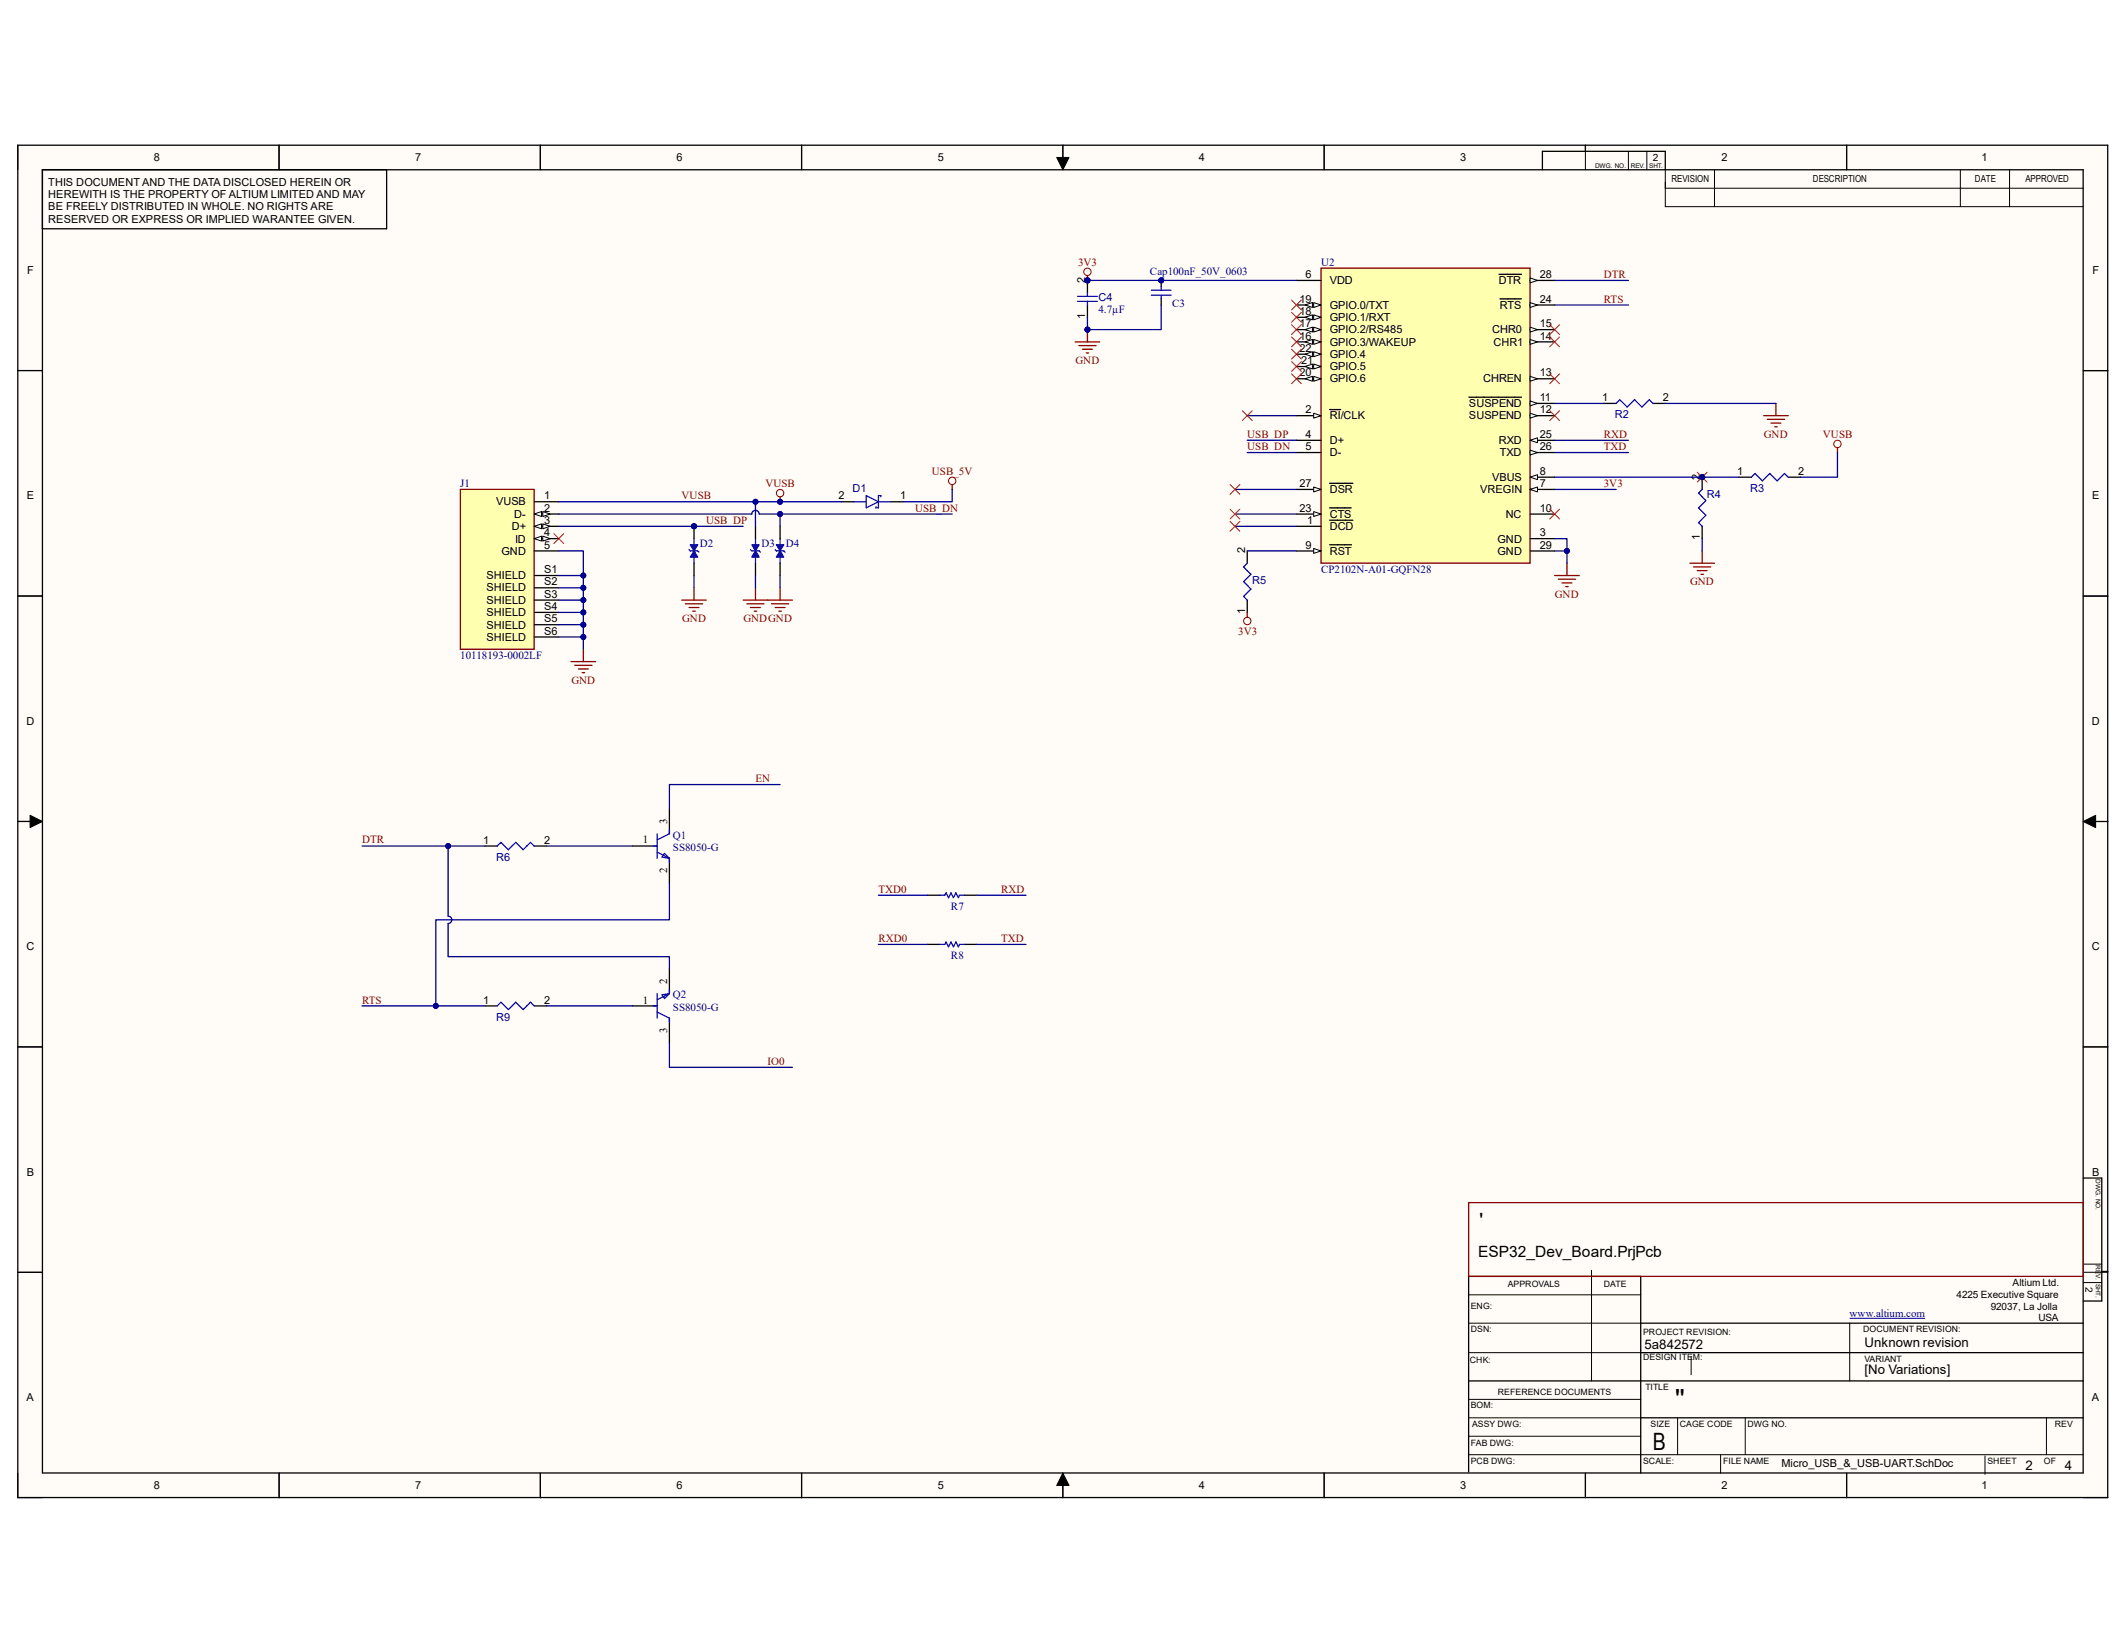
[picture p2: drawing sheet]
<svg xmlns="http://www.w3.org/2000/svg" width="279mm" height="216mm" viewBox="0 0 279 216" stroke-linecap="round" stroke-linejoin="round" font-family="sans-serif">
<g fill="#fffcf8">
<path d="M2.3 19.1h274.7v177.7h-274.7z" fill-rule="evenodd"/>
<path d="M5.6 22.3h268.2v171.3h-268.2z" fill-rule="evenodd"/>
</g>
<g fill="none" stroke="#000" stroke-width=".13">
<path d="M2.3 19.1v3.2M36.7 19.1v3.2M71 19.1v3.2M105.3 19.1v3.2M139.7 19.1v3.2M174 19.1v3.2M208.4 19.1v3.2M214 19.9v2.4M216.4 19.9v2.4M242.7 19.1v3.2M138.9 20.7h1.6l-.8 1.6zM218.9 22.3v4.9h54.9"/>
<path d="M218.9 24.7h54.9M225.3 22.3v4.9M257.6 22.3v4.9M264.1 22.3v4.9M2.3 48.7h3.3M273.8 48.7h3.2M2.3 78.3h3.3M273.8 78.3h3.2M2.3 107.9h3.3M4 107.1l1.6 .8-1.6 .8zM273.8 107.9l1.6-.8v1.7zM273.8 107.9h3.2"/>
<path d="M2.3 137.6h3.3M273.8 137.6h3.2M2.3 167.2h3.3M193 173.9h22.6M193 170.1h22.6M193 177.7h22.6M209.2 166.9v14.6M222.2 178.2v2.5M243.1 173.9v7.6M273.8 167.2h3.2M273.8 168.5h2.4M273.8 166.1h2.4"/>
<path d="M2.3 193.6v3.2h3.3M36.7 193.6v3.2M71 193.6v3.2M105.3 193.6v3.2M139.7 193.6l.8 1.6h-1.6zM139.7 193.6v3.2M174 193.6v3.2M193 191.2h80.8M193 186.3h22.6M193 183.9h22.6M193 188.7h22.6M208.4 193.6v3.2"/>
<path d="M220.5 186.3v4.9M226.1 191.2v2.4M229.4 186.3v4.9M242.7 193.6v3.2M260.9 191.3v2.4M268.9 186.3v4.9M273.8 196.8h3.2"/>
</g>
<g fill="none" stroke="#000" stroke-width=".17">
<path d="M2.3 19.1h274.7v177.7h-274.7zM36.7 19.1v3.2M71 19.1v3.2M105.3 19.1v3.2M139.7 19.1v3.2M174 19.1v3.2M208.4 19.1v.8M242.7 19.1v3.2M5.6 22.3h268.2v171.3h-268.2zM50.8 22.3v7.8h-45.2M202.7 22.3v-2.4h16.2v2.4M2.3 48.7h3.3"/>
<path d="M273.8 48.7h3.2M2.3 78.3h3.3M273.8 78.3h3.2M2.3 107.9h3.3M273.8 107.9h3.2M2.3 137.6h3.3M273.8 137.6h3.2M273.8 154.8h2.4v16.2h-2.4M2.3 167.2h3.3M215.6 173.9h58.2M215.6 177.7h58.2M276.2 167.1h.8"/>
<path d="M36.7 193.6v3.2M71 193.6v3.2M105.3 193.6v3.2M139.7 193.6v3.2M174 193.6v3.2M193 193.4v-25.7h22.6v25.9M193 181.5h80.8M208.4 193.6v3.2M215.6 186.3h58.2M242.7 193.6v3.2"/>
</g>
<path d="M138.9 20.7h1.6l-.8 1.6zM4 107.1l1.6 .8-1.6 .8zM273.8 107.9l1.6-.8v1.7zM139.7 193.6l.8 1.6h-1.6z" fill="#000"/>
<path d="M193 158h80.8v9.7h-80.8z" fill="none" stroke="#800000" stroke-width=".17"/>
<path d="M243.1 173.2h9.9" fill="none" stroke="#000080" stroke-width=".13"/>
<path d="M173.6 35.2h27.5v38.8h-27.5z" fill-rule="evenodd" fill="#ffffb0"/>
<path d="M173.6 35.2h27.5v38.8h-27.5z" fill="none" stroke="#800000" stroke-width=".17"/>
<path d="M170.4 36.9h3.2M201.1 43.3h3.2" fill="none" stroke="#000" stroke-width=".17"/>
<path d="M201.1 43l1 .3-1 .3z" fill="#f8fcff"/>
<path d="M201.1 43l1 .3-1 .3z" fill="none" stroke="#000" stroke-width=".13"/>
<path d="M201.1 44.9h3.2" fill="none" stroke="#000" stroke-width=".17"/>
<path d="M201.1 44.6l1 .3-1 .4z" fill="#f8fcff"/>
<path d="M201.1 44.6l1 .3-1 .4z" fill="none" stroke="#000" stroke-width=".13"/>
<path d="M170.4 40.1h3.2" fill="none" stroke="#000" stroke-width=".17"/>
<path d="M172.6 39.8l1 .3-1 .3z" fill="#f8fcff"/>
<path d="M172.6 39.8l1 .3-1 .3z" fill="none" stroke="#000" stroke-width=".13"/>
<path d="M171.5 40.1l1-.3v.6z" fill="#f8fcff"/>
<path d="M171.5 40.1l1-.3v.6z" fill="none" stroke="#000" stroke-width=".13"/>
<path d="M170.4 41.7h3.2" fill="none" stroke="#000" stroke-width=".17"/>
<path d="M172.6 41.4l1 .3-1 .3z" fill="#f8fcff"/>
<path d="M172.6 41.4l1 .3-1 .3z" fill="none" stroke="#000" stroke-width=".13"/>
<path d="M171.5 41.7l1-.3v.6z" fill="#f8fcff"/>
<path d="M171.5 41.7l1-.3v.6z" fill="none" stroke="#000" stroke-width=".13"/>
<path d="M170.4 43.3h3.2" fill="none" stroke="#000" stroke-width=".17"/>
<path d="M172.6 43l1 .3-1 .3z" fill="#f8fcff"/>
<path d="M172.6 43l1 .3-1 .3z" fill="none" stroke="#000" stroke-width=".13"/>
<path d="M171.5 43.3l1-.3v.6z" fill="#f8fcff"/>
<path d="M171.5 43.3l1-.3v.6z" fill="none" stroke="#000" stroke-width=".13"/>
<path d="M170.4 44.9h3.2" fill="none" stroke="#000" stroke-width=".17"/>
<path d="M172.6 44.6l1 .3-1 .4z" fill="#f8fcff"/>
<path d="M172.6 44.6l1 .3-1 .4z" fill="none" stroke="#000" stroke-width=".13"/>
<path d="M171.5 44.9l1-.3v.6z" fill="#f8fcff"/>
<path d="M171.5 44.9l1-.3v.6z" fill="none" stroke="#000" stroke-width=".13"/>
<path d="M170.4 46.5h3.2" fill="none" stroke="#000" stroke-width=".17"/>
<path d="M172.6 46.2l1 .3-1 .4z" fill="#f8fcff"/>
<path d="M172.6 46.2l1 .3-1 .4z" fill="none" stroke="#000" stroke-width=".13"/>
<path d="M171.5 46.5l1-.3v.7z" fill="#f8fcff"/>
<path d="M171.5 46.5l1-.3v.7z" fill="none" stroke="#000" stroke-width=".13"/>
<path d="M170.4 48.2h3.2" fill="none" stroke="#000" stroke-width=".17"/>
<path d="M172.6 47.8l1 .4-1 .3z" fill="#f8fcff"/>
<path d="M172.6 47.8l1 .4-1 .3z" fill="none" stroke="#000" stroke-width=".13"/>
<path d="M171.5 48.2l1-.4v.7z" fill="#f8fcff"/>
<path d="M171.5 48.2l1-.4v.7z" fill="none" stroke="#000" stroke-width=".13"/>
<path d="M170.4 49.8h3.2" fill="none" stroke="#000" stroke-width=".17"/>
<path d="M172.6 49.5l1 .3-1 .3z" fill="#f8fcff"/>
<path d="M172.6 49.5l1 .3-1 .3z" fill="none" stroke="#000" stroke-width=".13"/>
<path d="M171.5 49.8l1-.3v.6z" fill="#f8fcff"/>
<path d="M171.5 49.8l1-.3v.6z" fill="none" stroke="#000" stroke-width=".13"/>
<path d="M170.4 67.6h3.2" fill="none" stroke="#000" stroke-width=".17"/>
<path d="M172.6 67.2l1 .4-1 .3z" fill="#f8fcff"/>
<path d="M172.6 67.2l1 .4-1 .3z" fill="none" stroke="#000" stroke-width=".13"/>
<path d="M170.4 69.2h3.2M170.4 64.3h3.2M174.7 66.7h2.9M174.7 68.4h3.1" fill="none" stroke="#000" stroke-width=".17"/>
<path d="M172.6 64l1 .3-1 .3z" fill="#f8fcff"/>
<path d="M172.6 64l1 .3-1 .3z" fill="none" stroke="#000" stroke-width=".13"/>
<path d="M201.1 36.9h3.2M174.7 63.5h3.1" fill="none" stroke="#000" stroke-width=".17"/>
<path d="M201.1 36.5l1 .4-1 .3z" fill="#f8fcff"/>
<path d="M201.1 36.5l1 .4-1 .3z" fill="none" stroke="#000" stroke-width=".13"/>
<path d="M197 36h3M170.4 72.4h3.2" fill="none" stroke="#000" stroke-width=".17"/>
<path d="M172.6 72.1l1 .3-1 .3z" fill="#f8fcff"/>
<path d="M172.6 72.1l1 .3-1 .3z" fill="none" stroke="#000" stroke-width=".13"/>
<path d="M201.1 40.1h3.2M174.7 71.6h2.9" fill="none" stroke="#000" stroke-width=".17"/>
<path d="M201.1 39.8l1 .3-1 .3z" fill="#f8fcff"/>
<path d="M201.1 39.8l1 .3-1 .3z" fill="none" stroke="#000" stroke-width=".13"/>
<path d="M197.1 39.3h2.9M201.1 53h3.2" fill="none" stroke="#000" stroke-width=".17"/>
<path d="M201.1 52.7l1 .3-1 .3z" fill="#f8fcff"/>
<path d="M201.1 52.7l1 .3-1 .3z" fill="none" stroke="#000" stroke-width=".13"/>
<path d="M193 52.2h7M201.1 49.8h3.2" fill="none" stroke="#000" stroke-width=".17"/>
<path d="M201.1 49.5l1 .3-1 .3z" fill="#f8fcff"/>
<path d="M201.1 49.5l1 .3-1 .3z" fill="none" stroke="#000" stroke-width=".13"/>
<path d="M170.4 57.9h3.2M170.4 59.5h3.2M170.4 54.6h3.2M201.1 67.6h3.2" fill="none" stroke="#000" stroke-width=".17"/>
<path d="M172.6 54.3l1 .3-1 .3z" fill="#f8fcff"/>
<path d="M172.6 54.3l1 .3-1 .3z" fill="none" stroke="#000" stroke-width=".13"/>
<path d="M174.7 53.8h1.5M201.1 57.9h3.2" fill="none" stroke="#000" stroke-width=".17"/>
<path d="M201.1 57.9l1-.4v.7z" fill="#f8fcff"/>
<path d="M201.1 57.9l1-.4v.7z" fill="none" stroke="#000" stroke-width=".13"/>
<path d="M201.1 54.6h3.2" fill="none" stroke="#000" stroke-width=".17"/>
<path d="M201.1 54.3l1 .3-1 .3z" fill="#f8fcff"/>
<path d="M201.1 54.3l1 .3-1 .3z" fill="none" stroke="#000" stroke-width=".13"/>
<path d="M201.1 59.5h3.2" fill="none" stroke="#000" stroke-width=".17"/>
<path d="M201.1 59.2l1 .3-1 .3z" fill="#f8fcff"/>
<path d="M201.1 59.2l1 .3-1 .3z" fill="none" stroke="#000" stroke-width=".13"/>
<path d="M201.1 62.7h3.2" fill="none" stroke="#000" stroke-width=".17"/>
<path d="M201.1 62.7l1-.3v.6z" fill="#f8fcff"/>
<path d="M201.1 62.7l1-.3v.6z" fill="none" stroke="#000" stroke-width=".13"/>
<path d="M201.1 64.3h3.2" fill="none" stroke="#000" stroke-width=".17"/>
<path d="M201.1 64.3l1-.3v.6z" fill="#f8fcff"/>
<path d="M201.1 64.3l1-.3v.6z" fill="none" stroke="#000" stroke-width=".13"/>
<path d="M201.1 70.8h3.2M201.1 72.4h3.2" fill="none" stroke="#000" stroke-width=".17"/>
<path d="M60.5 64.3h9.7v21h-9.7z" fill-rule="evenodd" fill="#ffffb0"/>
<path d="M60.5 64.3h9.7v21h-9.7z" fill="none" stroke="#800000" stroke-width=".17"/>
<path d="M70.2 65.9h3.2M70.2 67.5h3.2" fill="none" stroke="#000" stroke-width=".17"/>
<path d="M70.2 67.5l1-.3v.7z" fill="#f8fcff"/>
<path d="M70.2 67.5l1-.3v.7z" fill="none" stroke="#000" stroke-width=".13"/>
<path d="M71.3 67.2l1 .3-1 .4z" fill="#f8fcff"/>
<path d="M71.3 67.2l1 .3-1 .4z" fill="none" stroke="#000" stroke-width=".13"/>
<path d="M70.2 69.2h3.2" fill="none" stroke="#000" stroke-width=".17"/>
<path d="M70.2 69.2l1-.4v.7z" fill="#f8fcff"/>
<path d="M70.2 69.2l1-.4v.7z" fill="none" stroke="#000" stroke-width=".13"/>
<path d="M71.3 68.8l1 .4-1 .3z" fill="#f8fcff"/>
<path d="M71.3 68.8l1 .4-1 .3z" fill="none" stroke="#000" stroke-width=".13"/>
<path d="M70.2 70.8h3.2" fill="none" stroke="#000" stroke-width=".17"/>
<path d="M70.2 70.8l1-.3v.6z" fill="#f8fcff"/>
<path d="M70.2 70.8l1-.3v.6z" fill="none" stroke="#000" stroke-width=".13"/>
<path d="M71.3 70.5l1 .3-1 .3z" fill="#f8fcff"/>
<path d="M71.3 70.5l1 .3-1 .3z" fill="none" stroke="#000" stroke-width=".13"/>
<g fill="none" stroke="#000" stroke-width=".17">
<path d="M210.8 53h1.6M217.2 53h1.7M70.2 72.4h3.2M70.2 75.6h3.2M70.2 77.2h3.2M70.2 78.9h3.2M70.2 80.5h3.2M70.2 82.1h3.2M70.2 83.7h3.2M63.7 111.2h1.7M70.2 111.2h1.6M121.9 117.6h1.6"/>
<path d="M126.8 117.6h1.6M63.7 132.2h1.7M70.2 132.2h1.6"/>
</g>
<path d="M212.4 53l.5-.5 .9 1 1-1 1 1 1-1 .4 .5M65.4 111.2l.4-.5 1 1 1-1 .9 1 1-1 .5 .5M123.5 117.6h.7l.1-.3 .4 .7 .3-.7 .3 .7 .3-.7 .3 .7 .2-.4h.7M65.4 132.2l.4-.5 1 1 1-1 .9 1 1-1 .5 .5" fill="none" stroke="#00f" stroke-width=".17"/>
<circle cx="152.6" cy="36.8" r=".32" fill="#000080"/>
<circle cx="152.6" cy="36.8" r=".32" fill="none" stroke="#000080" stroke-width=".13"/>
<path d="M152.6 36.8v.9" fill="none" stroke="#000" stroke-width=".17"/>
<circle cx="152.6" cy="36.8" r=".32" fill="#000080"/>
<circle cx="152.6" cy="36.8" r=".32" fill="none" stroke="#000080" stroke-width=".13"/>
<path d="M152.6 39.3v.8M228.5 62.7h1.7M235 62.7h1.6" fill="none" stroke="#000" stroke-width=".17"/>
<path d="M151.3 38.8h2.6M151.3 38.1h2.6M152.6 37.7v.4M152.6 38.8v.5M230.2 62.7l.5-.5 .9 1 1-1 1 1 .9-1 .5 .5" fill="none" stroke="#00f" stroke-width=".17"/>
<circle cx="223.7" cy="62.7" r=".32" fill="#000080"/>
<circle cx="223.7" cy="62.7" r=".32" fill="none" stroke="#000080" stroke-width=".13"/>
<path d="M223.7 62.7v1.6" fill="none" stroke="#000" stroke-width=".17"/>
<circle cx="223.7" cy="62.7" r=".32" fill="#000080"/>
<circle cx="223.7" cy="62.7" r=".32" fill="none" stroke="#000080" stroke-width=".13"/>
<g fill="none" stroke="#000" stroke-width=".17">
<path d="M110.6 65.9h1.6M117.1 65.9h1.6M163.9 72.4v1.6M163.9 78.9v1.6M223.7 69.2v1.6M83.1 111.2h3.3M88 106.3v3.3M88 112.8v3.2M83.1 132.2h3.3M88 127.3v3.3M88 133.8v3.2M121.9 124.1h1.6"/>
<path d="M126.8 124.1h1.6"/>
</g>
<g fill="none" stroke="#00f" stroke-width=".17">
<path d="M98.6 72.2l.2 .2h1l.1 .2M99.3 70.8v.8M99.3 73.2v.8M112.2 65.9h1.6M113.8 65.1l1.6 .8-1.6 .8zM115.4 65.9h1.7M115.8 65.3v-.2h-.4v1.6h-.3v-.1M163.9 74l-.5 .5 1 1-1 .9 1 1-1 1 .5 .5M223.7 64.3l-.5 .5 1 1-1 .9 1 1-1 1 .5 .5M85.9 111.2h.5M86.4 109.6v3.2M86.4 112l1.6 .8"/>
<path d="M87.3 112.1l.7 .7-1-.2zM88 109.1v.5l-1.6 .8M88 112.8v.5M85.9 132.2h.5M86.4 130.6v3.2M86.4 133l1.6 .8v.5M87 130.7l1-.1-.7 .6zM88 130.1v.5M88 130.6l-1.6 .8M123.5 124.1h.7l.1-.3 .4 .6 .3-.6 .3 .6 .3-.6 .3 .6 .2-.3h.7"/>
</g>
<path d="M99.3 72.4l.5 .8h-1z" fill="#00f"/>
<path d="M99.3 72.4l.5 .8h-1z" fill="none" stroke="#00f" stroke-width=".17"/>
<path d="M98.8 71.6h1l-.5 .8z" fill="#00f"/>
<path d="M98.8 71.6h1l-.5 .8zM101.9 72.2l.1 .2h1l.2 .2M102.5 70.8v.8M102.5 73.2v.8" fill="none" stroke="#00f" stroke-width=".17"/>
<path d="M99.3 69.2v1.6M99.3 74v1.6" fill="none" stroke="#000" stroke-width=".17"/>
<path d="M102.5 72.4l.5 .8h-1z" fill="#00f"/>
<path d="M102.5 72.4l.5 .8h-1z" fill="none" stroke="#00f" stroke-width=".17"/>
<path d="M102 71.6h1l-.5 .8z" fill="#00f"/>
<path d="M102 71.6h1l-.5 .8z" fill="none" stroke="#00f" stroke-width=".17"/>
<path d="M102.5 69.2v1.6M102.5 74v1.6" fill="none" stroke="#000" stroke-width=".17"/>
<circle cx="91.2" cy="69.2" r=".32" fill="#000080"/>
<circle cx="91.2" cy="69.2" r=".32" fill="none" stroke="#000080" stroke-width=".13"/>
<path d="M90.6 72.2l.1 .2h1l.2 .2M91.2 70.8v.8M91.2 73.2v.8" fill="none" stroke="#00f" stroke-width=".17"/>
<path d="M91.2 72.4l.5 .8h-1z" fill="#00f"/>
<path d="M91.2 72.4l.5 .8h-1z" fill="none" stroke="#00f" stroke-width=".17"/>
<path d="M90.7 71.6h1l-.5 .8z" fill="#00f"/>
<path d="M90.7 71.6h1l-.5 .8z" fill="none" stroke="#00f" stroke-width=".17"/>
<path d="M91.2 69.2v1.6M91.2 74v1.6" fill="none" stroke="#000" stroke-width=".17"/>
<circle cx="91.2" cy="69.2" r=".32" fill="#000080"/>
<circle cx="91.2" cy="69.2" r=".32" fill="none" stroke="#000080" stroke-width=".13"/>
<circle cx="142.9" cy="36.8" r=".32" fill="#000080"/>
<circle cx="142.9" cy="36.8" r=".32" fill="none" stroke="#000080" stroke-width=".13"/>
<path d="M142.9 36.8v1.7M142.9 40.1v1.6" fill="none" stroke="#000" stroke-width=".17"/>
<circle cx="142.9" cy="36.8" r=".32" fill="#000080"/>
<circle cx="142.9" cy="36.8" r=".32" fill="none" stroke="#000080" stroke-width=".13"/>
<path d="M141.6 38.9h2.6M141.6 39.6h2.6M142.9 38.5v.4M142.9 39.6v.5" fill="none" stroke="#00f" stroke-width=".17"/>
<g fill="none" stroke="#800000" stroke-width=".17">
<path d="M141.3 44.9h3.2M141.8 45.4h2.2M142.3 45.9h1.3M142.7 46.4h.4M142.9 43.3v1.6M231.8 54.6h3.2M232.3 55.1h2.2M232.7 55.6h1.3M233.2 56.1h.4M233.4 53v1.6M222.1 74h3.2M222.6 74.5h2.2"/>
<path d="M223.1 75h1.2M223.5 75.5h.4M223.7 72.4v1.6"/>
</g>
<circle cx="142.9" cy="43.3" r=".32" fill="#000080"/>
<circle cx="142.9" cy="43.3" r=".32" fill="none" stroke="#000080" stroke-width=".13"/>
<g fill="none" stroke="#800000" stroke-width=".17">
<path d="M89.6 78.9h3.2M90.1 79.3h2.2M90.6 79.8h1.3M91.2 77.2v1.7M97.7 78.9h6.4M98.2 79.3h2.2M98.6 79.8h1.3M99.3 77.2v1.7M101.4 79.3h2.2M101.9 79.8h1.3M102.5 65.3v.6M102.5 77.2v1.7"/>
<path d="M125.1 63.7v.6M75.1 86.9h3.2M75.5 87.4h2.3M76 87.9h1.3M76.5 88.4h.3M76.7 85.3v1.6M91 80.3h.4M99.1 80.3h.3M102.4 80.3h.3"/>
</g>
<path d="M72.8 70.1l1.3 1.3M74.1 70.1l-1.3 1.3" fill="none" stroke="#f00" stroke-width=".13"/>
<g fill="none" stroke="#800000" stroke-width=".13">
<circle cx="102.5" cy="64.8" r=".49"/>
<circle cx="125.1" cy="63.2" r=".49"/>
</g>
<circle cx="102.5" cy="65.9" r=".32" fill="#000080"/>
<circle cx="102.5" cy="65.9" r=".32" fill="none" stroke="#000080" stroke-width=".13"/>
<circle cx="142.9" cy="35.7" r=".49" fill="none" stroke="#800000" stroke-width=".13"/>
<path d="M142.9 36.2v.6" fill="none" stroke="#800000" stroke-width=".17"/>
<circle cx="142.9" cy="36.8" r=".32" fill="#000080"/>
<circle cx="142.9" cy="36.8" r=".32" fill="none" stroke="#000080" stroke-width=".13"/>
<g fill="none" stroke="#f00" stroke-width=".13">
<path d="M169.7 39.4l1.3 1.3M171 39.4l-1.3 1.3M169.7 44.3l1.3 1.3M169.7 42.7l1.3 1.3M169.7 41l1.3 1.3M169.7 49.1l1.3 1.3M169.7 47.5l1.3 1.3M169.7 45.9l1.3 1.3M171 44.3l-1.3 1.3M171 42.7l-1.3 1.3M171 41l-1.3 1.3M171 49.1l-1.3 1.3"/>
<path d="M171 47.5l-1.3 1.3M171 45.9l-1.3 1.3M203.7 54l1.3 1.3M203.7 49.1l1.3 1.3M203.7 44.3l1.3 1.3M203.7 42.7l1.3 1.3M205 54l-1.3 1.3M205 49.1l-1.3 1.3M205 44.3l-1.3 1.3M205 42.7l-1.3 1.3M203.7 66.9l1.3 1.3M205 66.9l-1.3 1.3"/>
</g>
<path d="M241.5 58.8v.7M204.3 75.6h3.2M204.8 76.1h2.3M205.3 76.6h1.3M205.8 77.1h.3M205.9 74v1.6M163.9 80.5v.6" fill="none" stroke="#800000" stroke-width=".17"/>
<g fill="none" stroke="#800000" stroke-width=".13">
<circle cx="241.5" cy="58.3" r=".49"/>
<circle cx="163.9" cy="81.6" r=".49"/>
</g>
<path d="M73.4 65.9h37.2" fill="none" stroke="#000080" stroke-width=".17"/>
<circle cx="99.3" cy="65.9" r=".32" fill="#000080"/>
<circle cx="99.3" cy="65.9" r=".32" fill="none" stroke="#000080" stroke-width=".13"/>
<circle cx="102.5" cy="65.9" r=".32" fill="#000080"/>
<circle cx="102.5" cy="65.9" r=".32" fill="none" stroke="#000080" stroke-width=".13"/>
<path d="M99.3 65.9v3.3" fill="none" stroke="#000080" stroke-width=".17"/>
<circle cx="99.3" cy="65.9" r=".32" fill="#000080"/>
<circle cx="99.3" cy="65.9" r=".32" fill="none" stroke="#000080" stroke-width=".13"/>
<path d="M73.4 67.5h25.4a.48 .48 0 0 1 .5-.4 .48 .48 0 0 1 .5 .4h2.7v1.7" fill="none" stroke="#000080" stroke-width=".17"/>
<circle cx="102.5" cy="67.5" r=".32" fill="#000080"/>
<circle cx="102.5" cy="67.5" r=".32" fill="none" stroke="#000080" stroke-width=".13"/>
<path d="M73.4 69.2h17.8" fill="none" stroke="#000080" stroke-width=".17"/>
<circle cx="91.2" cy="69.2" r=".32" fill="#000080"/>
<circle cx="91.2" cy="69.2" r=".32" fill="none" stroke="#000080" stroke-width=".13"/>
<path d="M142.9 36.8h27.5" fill="none" stroke="#000080" stroke-width=".17"/>
<circle cx="142.9" cy="36.8" r=".32" fill="#000080"/>
<circle cx="142.9" cy="36.8" r=".32" fill="none" stroke="#000080" stroke-width=".13"/>
<circle cx="152.6" cy="36.8" r=".32" fill="#000080"/>
<circle cx="152.6" cy="36.8" r=".32" fill="none" stroke="#000080" stroke-width=".13"/>
<path d="M204.3 53h6.5M163.9 72.4h6.5M204.3 62.7h19.4" fill="none" stroke="#000080" stroke-width=".17"/>
<circle cx="223.7" cy="62.7" r=".32" fill="#000080"/>
<circle cx="223.7" cy="62.7" r=".32" fill="none" stroke="#000080" stroke-width=".13"/>
<path d="M223.7 62.7h4.8" fill="none" stroke="#000080" stroke-width=".17"/>
<circle cx="223.7" cy="62.7" r=".32" fill="#000080"/>
<circle cx="223.7" cy="62.7" r=".32" fill="none" stroke="#000080" stroke-width=".13"/>
<path d="M71.8 111.2h11.3M88 116v4.9h-30.7v11.3h6.4M71.8 132.2h11.3" fill="none" stroke="#000080" stroke-width=".17"/>
<circle cx="57.3" cy="132.2" r=".32" fill="#000080"/>
<circle cx="57.3" cy="132.2" r=".32" fill="none" stroke="#000080" stroke-width=".13"/>
<path d="M63.7 111.2h-4.8v9.2a.48 .48 0 0 1 .5 .5 .48 .48 0 0 1-.5 .5v4.3h29.1v1.6" fill="none" stroke="#000080" stroke-width=".17"/>
<circle cx="58.9" cy="111.2" r=".32" fill="#000080"/>
<circle cx="58.9" cy="111.2" r=".32" fill="none" stroke="#000080" stroke-width=".13"/>
<path d="M142.9 41.7v1.6M218.9 53h14.5M223.7 70.8v1.6" fill="none" stroke="#000080" stroke-width=".17"/>
<circle cx="142.9" cy="43.3" r=".32" fill="#000080"/>
<circle cx="142.9" cy="43.3" r=".32" fill="none" stroke="#000080" stroke-width=".13"/>
<path d="M152.6 40.1v3.2h-9.7" fill="none" stroke="#000080" stroke-width=".17"/>
<circle cx="142.9" cy="43.3" r=".32" fill="#000080"/>
<circle cx="142.9" cy="43.3" r=".32" fill="none" stroke="#000080" stroke-width=".13"/>
<path d="M91.2 75.6v1.6M99.3 75.6v1.6M102.5 75.6v1.6M73.4 83.7h3.3v1.6" fill="none" stroke="#000080" stroke-width=".17"/>
<circle cx="76.7" cy="83.7" r=".32" fill="#000080"/>
<circle cx="76.7" cy="83.7" r=".32" fill="none" stroke="#000080" stroke-width=".13"/>
<path d="M73.4 82.1h3.3v1.6" fill="none" stroke="#000080" stroke-width=".17"/>
<circle cx="76.7" cy="82.1" r=".32" fill="#000080"/>
<circle cx="76.7" cy="82.1" r=".32" fill="none" stroke="#000080" stroke-width=".13"/>
<circle cx="76.7" cy="83.7" r=".32" fill="#000080"/>
<circle cx="76.7" cy="83.7" r=".32" fill="none" stroke="#000080" stroke-width=".13"/>
<path d="M73.4 80.5h3.3v1.6" fill="none" stroke="#000080" stroke-width=".17"/>
<circle cx="76.7" cy="80.5" r=".32" fill="#000080"/>
<circle cx="76.7" cy="80.5" r=".32" fill="none" stroke="#000080" stroke-width=".13"/>
<circle cx="76.7" cy="82.1" r=".32" fill="#000080"/>
<circle cx="76.7" cy="82.1" r=".32" fill="none" stroke="#000080" stroke-width=".13"/>
<path d="M73.4 78.9h3.3v1.6" fill="none" stroke="#000080" stroke-width=".17"/>
<circle cx="76.7" cy="78.9" r=".32" fill="#000080"/>
<circle cx="76.7" cy="78.9" r=".32" fill="none" stroke="#000080" stroke-width=".13"/>
<circle cx="76.7" cy="80.5" r=".32" fill="#000080"/>
<circle cx="76.7" cy="80.5" r=".32" fill="none" stroke="#000080" stroke-width=".13"/>
<path d="M73.4 77.2h3.3v1.7" fill="none" stroke="#000080" stroke-width=".17"/>
<circle cx="76.7" cy="77.2" r=".32" fill="#000080"/>
<circle cx="76.7" cy="77.2" r=".32" fill="none" stroke="#000080" stroke-width=".13"/>
<circle cx="76.7" cy="78.9" r=".32" fill="#000080"/>
<circle cx="76.7" cy="78.9" r=".32" fill="none" stroke="#000080" stroke-width=".13"/>
<path d="M73.4 75.6h3.3v1.6" fill="none" stroke="#000080" stroke-width=".17"/>
<circle cx="76.7" cy="75.6" r=".32" fill="#000080"/>
<circle cx="76.7" cy="75.6" r=".32" fill="none" stroke="#000080" stroke-width=".13"/>
<circle cx="76.7" cy="77.2" r=".32" fill="#000080"/>
<circle cx="76.7" cy="77.2" r=".32" fill="none" stroke="#000080" stroke-width=".13"/>
<path d="M73.4 72.4h3.3v3.2" fill="none" stroke="#000080" stroke-width=".17"/>
<circle cx="76.7" cy="75.6" r=".32" fill="#000080"/>
<circle cx="76.7" cy="75.6" r=".32" fill="none" stroke="#000080" stroke-width=".13"/>
<path d="M102.5 67.5h22.6M125.1 64.3v1.6h-6.4" fill="none" stroke="#000080" stroke-width=".17"/>
<circle cx="102.5" cy="67.5" r=".32" fill="#000080"/>
<circle cx="102.5" cy="67.5" r=".32" fill="none" stroke="#000080" stroke-width=".13"/>
<path d="M91.2 69.2h6.5" fill="none" stroke="#000080" stroke-width=".17"/>
<circle cx="91.2" cy="69.2" r=".32" fill="#000080"/>
<circle cx="91.2" cy="69.2" r=".32" fill="none" stroke="#000080" stroke-width=".13"/>
<path d="M47.6 111.2h11.3" fill="none" stroke="#000080" stroke-width=".17"/>
<circle cx="58.9" cy="111.2" r=".32" fill="#000080"/>
<circle cx="58.9" cy="111.2" r=".32" fill="none" stroke="#000080" stroke-width=".13"/>
<path d="M47.6 132.2h9.7" fill="none" stroke="#000080" stroke-width=".17"/>
<circle cx="57.3" cy="132.2" r=".32" fill="#000080"/>
<circle cx="57.3" cy="132.2" r=".32" fill="none" stroke="#000080" stroke-width=".13"/>
<path d="M163.9 59.5h6.5M163.9 57.9h6.5M204.3 72.4h1.6v1.6M204.3 64.3h8.1M102.5 103.1h-14.5v3.2M115.4 117.6h6.5M128.4 117.6h6.4M88 137v3.3h16.1M115.4 124.1h6.5M128.4 124.1h6.4" fill="none" stroke="#000080" stroke-width=".17"/>
<circle cx="205.9" cy="72.4" r=".32" fill="#000080"/>
<circle cx="205.9" cy="72.4" r=".32" fill="none" stroke="#000080" stroke-width=".13"/>
<path d="M204.3 70.8h1.6v1.6" fill="none" stroke="#000080" stroke-width=".17"/>
<circle cx="205.9" cy="72.4" r=".32" fill="#000080"/>
<circle cx="205.9" cy="72.4" r=".32" fill="none" stroke="#000080" stroke-width=".13"/>
<path d="M204.3 36.9h9.7M163.9 54.6h6.5M204.3 59.5h9.7M204.3 57.9h9.7M204.3 40.1h9.7M241.5 59.5v3.2h-4.9M162.3 69.2h8.1M162.3 67.5h8.1M162.3 64.3h8.1" fill="none" stroke="#000080" stroke-width=".17"/>
<path d="M223.1 62.1l1.2 1.3M224.3 62.1l-1.2 1.3" fill="none" stroke="#f00" stroke-width=".13"/>
<circle cx="223.7" cy="62.7" r=".32" fill="#000080"/>
<circle cx="223.7" cy="62.7" r=".32" fill="none" stroke="#000080" stroke-width=".13"/>
<path d="M163.3 54l1.3 1.3M164.6 54l-1.3 1.3M161.7 63.7l1.2 1.3M161.7 66.9l1.2 1.3M161.7 68.5l1.2 1.3M162.9 63.7l-1.2 1.3M162.9 66.9l-1.2 1.3M162.9 68.5l-1.2 1.3" fill="none" stroke="#f00" stroke-width=".13"/>
<text font-size="3.5" x="220.1" y="185.1">''</text>
<text font-size="3.1" x="217.2" y="190.5">B</text>
<text font-size="2.6" x="194.4" y="161.2">'</text>
<text font-size="2" x="194.3" y="165.2">ESP32_Dev_Board.PrjPcb</text>
<g font-size="1.7">
<text x="216.1" y="177.2">5a842572</text>
<text x="245" y="177">Unknown revision</text>
<text x="245" y="180.6">[No Variations]</text>
<text x="266.2" y="193.2">2</text>
<text x="271.4" y="193.2">4</text>
</g>
<g font-size="1.4">
<text x="20.2" y="21.2">8</text>
<text x="54.6" y="21.2">7</text>
<text x="88.9" y="21.2">6</text>
<text x="123.2" y="21.2">5</text>
<text x="157.6" y="21.2">4</text>
<text x="191.9" y="21.2">3</text>
<text x="226.2" y="21.2">2</text>
<text x="260.4" y="21.2">1</text>
<text x="6.3" y="24.4">THIS DOCUMENT AND THE DATA DISCLOSED HEREIN OR</text>
<text x="6.3" y="26">HEREWITH IS THE PROPERTY OF ALTIUM LIMITED AND MAY</text>
<text x="6.3" y="27.6">BE FREELY DISTRIBUTED IN WHOLE. NO RIGHTS ARE</text>
<text x="6.3" y="29.3">RESERVED OR EXPRESS OR IMPLIED WARANTEE GIVEN.</text>
<text x="3.6" y="36">F</text>
<text x="275" y="36">F</text>
<text x="142.6" y="41.9" transform="rotate(-90 142.6 41.9)">1</text>
<text x="142.6" y="37.2" transform="rotate(-90 142.6 37.2)">2</text>
<text x="170.8" y="39.8">19</text>
<text x="170.8" y="41.4">18</text>
<text x="171.6" y="36.5">6</text>
<text x="174.8" y="37.3">VDD</text>
<text x="174.8" y="40.6">GPIO.0/TXT</text>
<text x="197" y="37.3">DTR</text>
<text x="197.1" y="40.6">RTS</text>
<text x="202.4" y="36.5">28</text>
<text x="202.4" y="39.8">24</text>
<text x="170.8" y="43">17</text>
<text x="170.8" y="44.6">16</text>
<text x="170.8" y="46.2">22</text>
<text x="171" y="47.8">21</text>
<text x="174.8" y="42.2">GPIO.1/RXT</text>
<text x="174.8" y="43.8">GPIO.2/RS485</text>
<text x="174.8" y="45.4">GPIO.3/WAKEUP</text>
<text x="174.8" y="47">GPIO.4</text>
<text x="196.1" y="43.8">CHR0</text>
<text x="196.3" y="45.4">CHR1</text>
<text x="202.4" y="43">15</text>
<text x="202.4" y="44.6">14</text>
<text x="170.8" y="49.4">20</text>
<text x="174.8" y="48.6">GPIO.5</text>
<text x="174.8" y="50.2">GPIO.6</text>
<text x="193" y="53.5">SUSPEND</text>
<text x="194.9" y="50.2">CHREN</text>
<text x="202.4" y="52.7">11</text>
<text x="202.4" y="49.4">13</text>
<text x="210.6" y="52.7">1</text>
<text x="218.5" y="52.7">2</text>
<text x="171.6" y="57.5">4</text>
<text x="171.6" y="59.1">5</text>
<text x="171.6" y="54.3">2</text>
<text x="174.8" y="58.3">D+</text>
<text x="174.8" y="59.9">D-</text>
<text x="174.8" y="55.1">RI/CLK</text>
<text x="193" y="55.1">SUSPEND</text>
<text x="197" y="58.3">RXD</text>
<text x="197.1" y="59.9">TXD</text>
<text x="202.4" y="57.5">25</text>
<text x="202.4" y="54.3">12</text>
<text x="202.4" y="59.1">26</text>
<text x="3.5" y="65.6">E</text>
<text x="71.5" y="65.6">1</text>
<text x="110.2" y="65.6">2</text>
<text x="118.3" y="65.6">1</text>
<text x="170.8" y="64">27</text>
<text x="174.8" y="64.8">DSR</text>
<text x="194.5" y="64.8">VREGIN</text>
<text x="196.1" y="63.2">VBUS</text>
<text x="202.4" y="62.4">8</text>
<text x="202.4" y="64">7</text>
<text x="223.4" y="63" transform="rotate(-90 223.4 63)">2</text>
<text x="228.3" y="62.4">1</text>
<text x="236.3" y="62.4">2</text>
<text x="275" y="65.6">E</text>
<text x="65.2" y="66.4">VUSB</text>
<text x="67.3" y="69.6">D+</text>
<text x="67.6" y="68">D-</text>
<text x="67.7" y="71.3">ID</text>
<text x="71.5" y="67.2">2</text>
<text x="71.5" y="68.8">3</text>
<text x="71.5" y="70.4">4</text>
<text x="170.8" y="67.2">23</text>
<text x="171.8" y="68.8">1</text>
<text x="174.8" y="68">CTS</text>
<text x="174.8" y="69.6">DCD</text>
<text x="196.8" y="71.3">GND</text>
<text x="197.9" y="68">NC</text>
<text x="202.4" y="67.2">10</text>
<text x="202.4" y="70.4">3</text>
<text x="223.4" y="71" transform="rotate(-90 223.4 71)">1</text>
<text x="63.9" y="76.1">SHIELD</text>
<text x="63.9" y="77.7">SHIELD</text>
<text x="65.9" y="72.9">GND</text>
<text x="71.5" y="72.1">5</text>
<text x="71.5" y="75.3">S1</text>
<text x="71.5" y="76.9">S2</text>
<text x="163.6" y="72.7" transform="rotate(-90 163.6 72.7)">2</text>
<text x="171.6" y="72.1">9</text>
<text x="174.8" y="72.9">RST</text>
<text x="196.8" y="72.9">GND</text>
<text x="202.4" y="72.1">29</text>
<text x="63.9" y="79.3">SHIELD</text>
<text x="63.9" y="81">SHIELD</text>
<text x="63.9" y="82.6">SHIELD</text>
<text x="71.5" y="78.5">S3</text>
<text x="71.5" y="80.1">S4</text>
<text x="71.5" y="81.8">S5</text>
<text x="71.5" y="83.4">S6</text>
<text x="163.6" y="80.7" transform="rotate(-90 163.6 80.7)">1</text>
<text x="63.9" y="84.2">SHIELD</text>
<text x="3.5" y="95.2">D</text>
<text x="274.9" y="95.2">D</text>
<text x="63.5" y="110.9">1</text>
<text x="71.5" y="110.9">2</text>
<text x="84.5" y="110.8">1</text>
<text x="87.7" y="108.2" transform="rotate(-90 87.7 108.2)">3</text>
<text x="87.7" y="114.8" transform="rotate(-90 87.7 114.8)">2</text>
<text x="3.5" y="124.8">C</text>
<text x="274.9" y="124.8">C</text>
<text x="63.5" y="131.9">1</text>
<text x="71.5" y="131.9">2</text>
<text x="84.5" y="131.9">1</text>
<text x="87.7" y="129.3" transform="rotate(-90 87.7 129.3)">2</text>
<text x="87.7" y="135.7" transform="rotate(-90 87.7 135.7)">3</text>
<text x="3.5" y="154.5">B</text>
<text x="275" y="154.5">B</text>
<text x="3.5" y="184.1">A</text>
<text x="274.9" y="184.1">A</text>
<text x="20.2" y="195.7">8</text>
<text x="54.6" y="195.7">7</text>
<text x="88.9" y="195.7">6</text>
<text x="123.2" y="195.7">5</text>
<text x="157.6" y="195.7">4</text>
<text x="191.9" y="195.7">3</text>
<text x="226.2" y="195.7">2</text>
<text x="234.1" y="192.8">Micro_USB_&amp;_USB-UART.SchDoc</text>
<text x="260.4" y="195.7">1</text>
</g>
<g font-size="1.4" fill="#800000">
<text x="141.7" y="34.9">3V3</text>
<text x="210.8" y="39.8">RTS</text>
<text x="210.8" y="36.5">DTR</text>
<text x="141.4" y="47.8">GND</text>
<text x="163.9" y="59.1">USB_DN</text>
<text x="163.9" y="57.5">USB_DP</text>
<text x="210.8" y="57.5">RXD</text>
<text x="210.8" y="59.1">TXD</text>
<text x="231.8" y="57.5">GND</text>
<text x="239.6" y="57.5">VUSB</text>
<text x="89.6" y="65.6">VUSB</text>
<text x="100.6" y="64">VUSB</text>
<text x="122.5" y="62.4">USB_5V</text>
<text x="210.8" y="64">3V3</text>
<text x="92.8" y="68.8">USB_DP</text>
<text x="120.3" y="67.2">USB_DN</text>
<text x="222.1" y="76.9">GND</text>
<text x="89.7" y="81.7">GND</text>
<text x="97.7" y="81.7">GNDGND</text>
<text x="162.7" y="83.4">3V3</text>
<text x="204.3" y="78.5">GND</text>
<text x="75.1" y="89.8">GND</text>
<text x="99.3" y="102.8">EN</text>
<text x="47.6" y="110.8">DTR</text>
<text x="115.4" y="117.3">TXD0</text>
<text x="131.6" y="117.3">RXD</text>
<text x="115.4" y="123.8">RXD0</text>
<text x="131.6" y="123.8">TXD</text>
<text x="47.6" y="131.9">RTS</text>
<text x="100.9" y="139.9">IO0</text>
</g>
<g font-size="1.4" fill="#000080">
<text x="173.6" y="34.9">U2</text>
<text x="144.4" y="41.2">4.7µF</text>
<text x="144.4" y="39.6">C4</text>
<text x="151.1" y="36.2">Cap100nF_50V_0603</text>
<text x="154.1" y="40.4">C3</text>
<text x="212.2" y="54.9">R2</text>
<text x="60.5" y="64">J1</text>
<text x="112.1" y="64.6">D1</text>
<text x="224.3" y="65.4">R4</text>
<text x="230" y="64.6">R3</text>
<text x="92" y="71.9">D2</text>
<text x="100.1" y="71.9">D3</text>
<text x="103.3" y="71.9">D4</text>
<text x="164.5" y="76.8">R5</text>
<text x="173.6" y="75.3">CP2102N-A01-GQFN28</text>
<text x="60.5" y="86.6">10118193-0002LF</text>
<text x="65.2" y="113.1">R6</text>
<text x="88.4" y="110.2">Q1</text>
<text x="88.4" y="111.8">SS8050-G</text>
<text x="125" y="119.6">R7</text>
<text x="88.4" y="131.2">Q2</text>
<text x="125" y="126">R8</text>
<text x="65.2" y="134.1">R9</text>
<text x="88.4" y="132.8">SS8050-G</text>
<text x="243.1" y="173.1">www.altium.com</text>
</g>
<g font-size="1.3">
<text x="217.2" y="21.2">2</text>
<text x="219.7" y="24">REVISION</text>
<text x="238.3" y="24">DESCRIPTION</text>
<text x="259.6" y="24">DATE</text>
<text x="266.2" y="24">APPROVED</text>
<text x="257.1" y="170.6">4225 Executive Square</text>
<text x="261.6" y="172.1">92037, La Jolla</text>
<text x="264.5" y="169">Altium Ltd.</text>
<text x="267.9" y="173.6">USA</text>
<text x="274.1" y="169.2" transform="rotate(90 274.1 169.2)">2</text>
</g>
<g font-size="1.1">
<text x="193.3" y="172">ENG:</text>
<text x="198.2" y="169.1">APPROVALS</text>
<text x="210.8" y="169.1">DATE</text>
<text x="193.2" y="179.1">CHK:</text>
<text x="193.3" y="175">DSN:</text>
<text x="215.9" y="175.4">PROJECT REVISION:</text>
<text x="215.9" y="178.8">DESIGN ITEM:</text>
<text x="244.9" y="175">DOCUMENT REVISION:</text>
<text x="245" y="178.9">VARIANT</text>
<text x="193.3" y="185.1">BOM:</text>
<text x="196.8" y="183.3">REFERENCE DOCUMENTS</text>
<text x="216.2" y="182.7">TITLE</text>
<text x="193.3" y="189.9">FAB DWG:</text>
<text x="193.5" y="187.5">ASSY DWG:</text>
<text x="216.9" y="187.5">SIZE</text>
<text x="220.8" y="187.5">CAGE CODE</text>
<text x="229.7" y="187.5">DWG NO.</text>
<text x="270" y="187.5">REV</text>
<text x="193.3" y="192.4">PCB DWG:</text>
<text x="215.9" y="192.4">SCALE:</text>
<text x="226.4" y="192.4">FILE NAME</text>
<text x="261.2" y="192.4">SHEET</text>
<text x="268.6" y="192.4">OF</text>
</g>
<g font-size=".8">
<text x="209.6" y="22.1">DWG. NO.</text>
<text x="214.3" y="22.1">REV. SHT.</text>
<text x="275.4" y="154.9" transform="rotate(90 275.4 154.9)">DWG. NO.</text>
<text x="275.4" y="166.3" transform="rotate(90 275.4 166.3)">REV. SHT.</text>
</g>
</svg>
